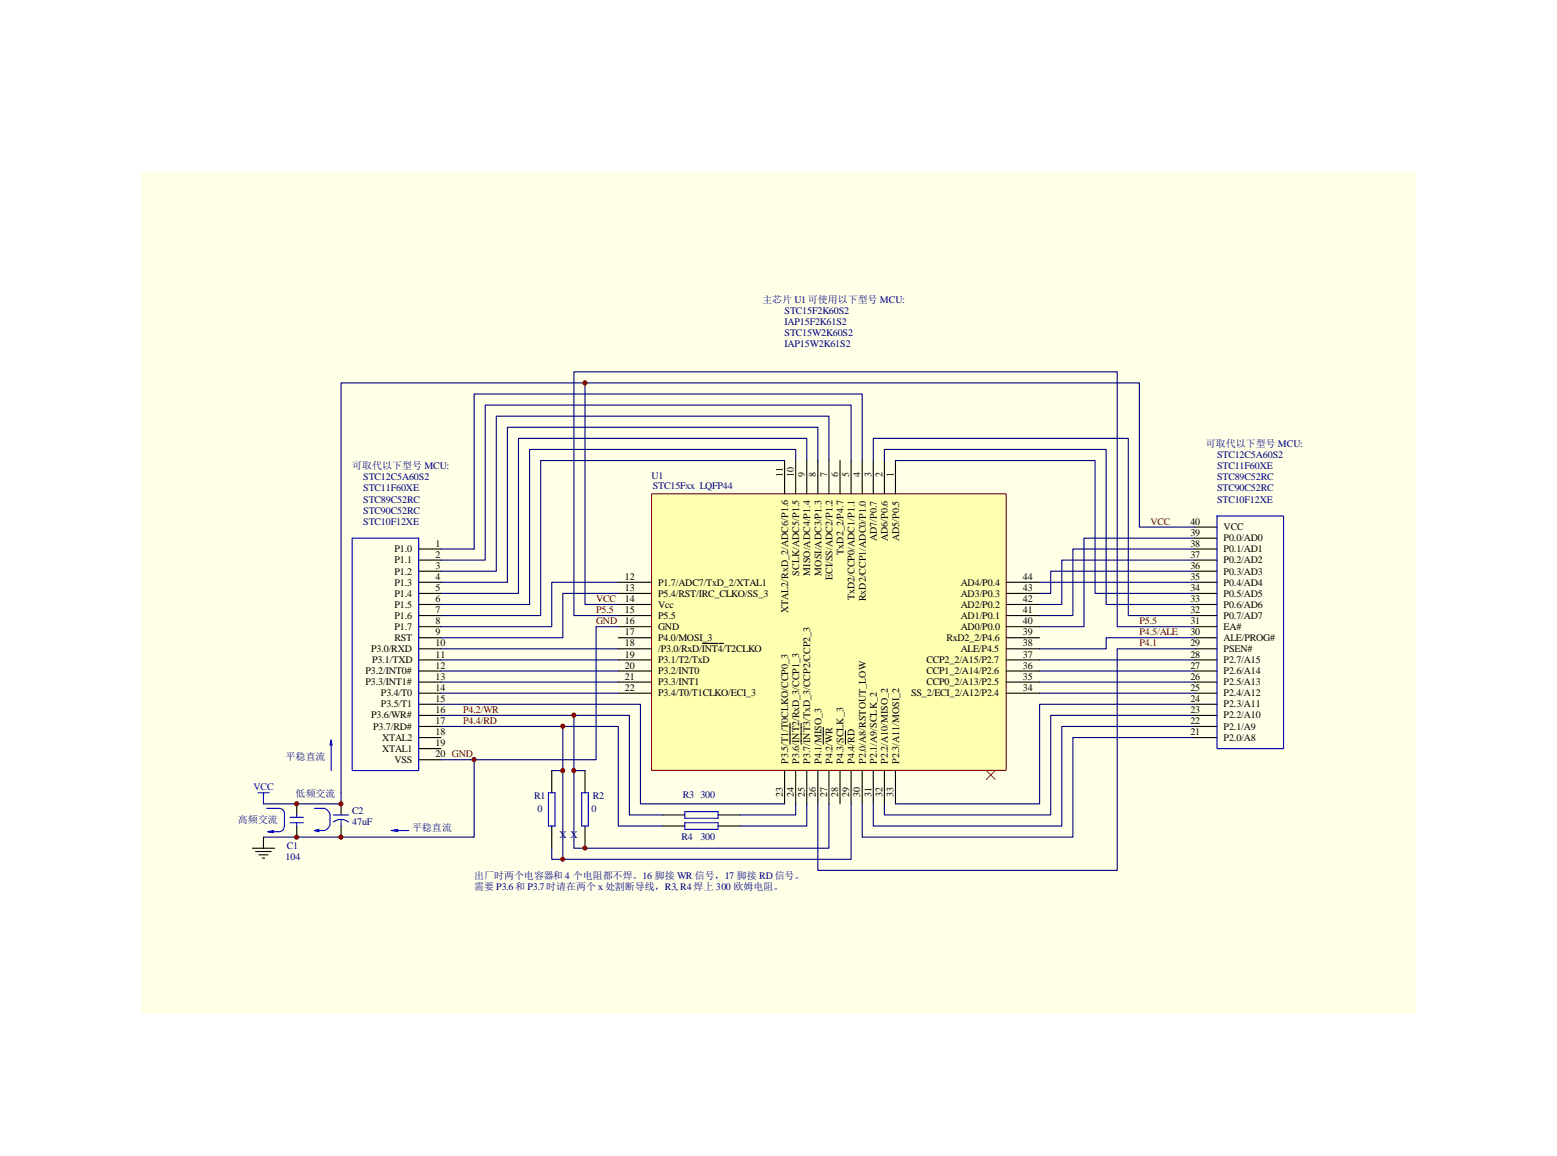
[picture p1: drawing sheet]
<svg xmlns="http://www.w3.org/2000/svg" width="279mm" height="207mm" viewBox="0 0 279 207" stroke-linecap="round" stroke-linejoin="round" font-family="sans-serif">
<path d="M25.4 30.9h228.8v151h-228.8z" fill="#ffffe8"/>
<path d="M117 88.6h63.5v49.6h-63.5z" fill="#ffffb0"/>
<path d="M116.9 88.6h63.6v49.6h-63.6z" fill="none" stroke="#800000" stroke-width=".18"/>
<g fill="none" stroke="#000" stroke-width=".2">
<path d="M75.1 98.5h4M140.8 82.6v6M142.8 82.6v6M144.8 82.6v6M146.8 82.6v6M148.8 82.6v6M150.7 82.6v6M152.7 82.6v6M154.7 82.6v6M156.7 82.6v6M158.7 82.6v6M160.7 82.6v6"/>
<path d="M214.4 98.5h4M214.4 96.6h4M214.4 94.6h4M75.1 114.4h4M75.1 104.5h4M75.1 112.4h4M75.1 110.4h4M75.1 108.5h4M75.1 106.5h4M75.1 116.4h4M75.1 118.4h4M75.1 100.5h4"/>
<path d="M75.1 102.5h4M110.9 114.4h6M110.9 104.5h6M110.9 112.4h6M110.9 110.4h6M110.9 108.5h6M110.9 106.5h6M110.9 116.4h6M110.9 118.4h6M126.1 115.4h2.8M129.1 115.4h.7M180.6 114.4h6"/>
<path d="M180.6 104.5h6M180.6 112.4h6M180.6 110.4h6M180.6 108.5h6M180.6 106.5h6M180.6 116.4h6M180.6 118.4h6M214.4 114.4h4M214.4 104.5h4M214.4 112.4h4M214.4 110.4h4M214.4 108.5h4"/>
<path d="M214.4 106.5h4M214.4 116.4h4M214.4 118.4h4M214.4 100.5h4M214.4 102.5h4M75.1 120.4h4M75.1 122.4h4M75.1 124.4h4M75.1 126.4h4M75.1 128.3h4M75.1 130.3h4M75.1 132.3h4"/>
<path d="M75.1 134.3h4M75.1 136.3h4M99 138.3v3.9M105 138.3v3.9M110.9 120.4h6M110.9 122.4h6M110.9 124.4h6M140.8 138.3v5.9M141.8 129.7v3.8M142.8 138.3v5.9M143.8 129.7v3.8M144.8 138.3v5.9"/>
<path d="M146.8 138.3v5.9M147.7 130.5v3M148.8 138.3v5.9M150.7 138.3v5.9M151.7 131.1v2.4M152.7 138.3v5.9M154.7 138.3v5.9M156.7 138.3v5.9M158.7 138.3v5.9M160.7 138.3v5.9M180.6 120.4h6M180.6 122.4h6"/>
<path d="M180.6 124.4h6M214.4 120.4h4M214.4 122.4h4M214.4 124.4h4M214.4 126.4h4M214.4 128.3h4M214.4 130.3h4M214.4 132.3h4M45.3 152.2h4M45.9 152.8h2.8M46.5 153.4h1.6M47.1 154h.4"/>
<path d="M47.3 150.2v2M53.2 144.2v2M53.2 148.2v2M61.2 144.2v2M61.2 148.2v2M99 148.2v4M105 148.2v4M118.9 146.2h4M118.9 148.2h4M128.9 146.2h3.9M128.9 148.2h3.9"/>
</g>
<path d="M177 138.3l1.6 1.6M178.6 138.3l-1.6 1.6" fill="none" stroke="#f00" stroke-width=".18"/>
<g fill="none" stroke="#000080" stroke-width=".2">
<path d="M105 68.7h-43.8v75.5h-13.9M140.8 82.6h-43.8v27.8h-17.9M142.8 82.6v-2h-47.8v27.9h-15.9M144.8 82.6v-4h-51.8v27.9h-13.9M146.8 82.6v-5.9h-55.7v27.8h-12M148.8 82.6v-7.9h-59.7v27.8h-10M152.7 82.6v-9.9h-65.6v27.8h-8M154.7 82.6v-11.9h-69.6v27.8h-6M156.7 82.6v-4h45.8v31.8h11.9M158.7 82.6v-2h39.8v27.9h15.9M160.7 82.6h35.8v23.9h17.9M214.4 98.5h-21.9v11.9h-5.9"/>
<path d="M214.4 96.6h-19.9v15.8h-7.9M214.4 94.6h-9.9v-25.9h-99.5v39.8h5.9M79.1 116.4h31.8M79.1 118.4h31.8M110.9 112.4h-3.9v23.9h-21.9M110.9 106.5h-9.9v7.9h-21.9M110.9 104.5h-11.9v7.9h-19.9M110.9 110.4h-7.9v-43.7h97.5v45.7h13.9M186.6 118.4h27.8M186.6 104.5h27.8M214.4 102.5h-25.9v4h-1.9M214.4 100.5h-23.9v8h-3.9"/>
<path d="M214.4 114.4h-15.9v2h-11.9M214.4 116.4h-13.9v39.8h-53.7v-12M79.1 126.4h35.8v17.8h25.9M79.1 130.3h31.8v17.9h8M79.1 120.4h31.8M79.1 122.4h31.8M79.1 124.4h31.8M79.1 128.3h33.8v17.9h6M79.1 136.3h6M85.1 136.3v13.9h-37.8M99 138.3h2M101 130.3v23.9h51.7v-10"/>
<path d="M103 128.3v23.9h45.8v-8M103 138.3h2M186.6 120.4h27.8M186.6 122.4h27.8M186.6 124.4h27.8M214.4 126.4h-27.8v17.8h-25.9M214.4 128.3h-25.9v17.9h-29.8v-2M214.4 130.3h-23.9v17.9h-33.8v-4M214.4 132.3h-21.9v17.9h-37.8v-6M99 152.2v2h2M142.8 144.2v2h-10M144.8 144.2v4h-12"/>
</g>
<g fill="none" stroke="#00f" stroke-width=".2">
<path d="M63.2 96.6h11.9v41.7h-11.9zM218.4 92.6h11.9v41.7h-11.9zM59.4 132.7l-.2 1h.4l-.2-.8M59.4 133.1v5.2M46.3 142.2h2M47.3 142.2v2M47.9 145h2.4l.6 .4 .1 .4v2.4l-.1 .6-.6 .4h-2.2l1-.2v.4l-1-.2M52.1 147.6h2.3M52.1 146.6h2.3M53.2 146.2v.4M53.2 147.6v.6M56.4 145h1.8l.8 .6 .2 .4v2a1.66 1.66 0 0 1-1 1h-1.8l.8-.2v.4l-.8-.2"/>
<path d="M59.8 146.2h2.8M61.2 147l.7 .1 .6 .4M61.2 147l-.7 .1-.7 .4M61.2 147v1.2M70.4 149l1 .2v-.4l-1.2 .2h3.2M98.4 142.2h1.2v6h-1.2zM104.4 142.2h1.2v6h-1.2zM122.9 145.6h6v1.2h-6zM122.9 147.6h6v1.2h-6z"/>
</g>
<g fill="#800000" stroke="#800000" stroke-width=".18">
<circle cx="105" cy="152.2" r=".36"/>
<circle cx="103" cy="128.3" r=".37"/>
<circle cx="101" cy="154.1" r=".36"/>
<circle cx="101" cy="130.3" r=".37"/>
<circle cx="103" cy="138.3" r=".37"/>
<circle cx="101" cy="138.3" r=".37"/>
<circle cx="53.2" cy="144.2" r=".37"/>
<circle cx="53.2" cy="150.2" r=".37"/>
<circle cx="61.2" cy="144.2" r=".37"/>
<circle cx="61.2" cy="150.2" r=".37"/>
<circle cx="104.9" cy="68.7" r=".37"/>
<circle cx="85.1" cy="136.3" r=".37"/>
</g>
<g font-size="1.8" fill="#000080">
<text x="136.8" y="54.4">主芯片 U1 可使用以下型号 MCU:</text>
<text x="140.8" y="56.4">STC15F2K60S2</text>
<text x="140.8" y="58.4">IAP15F2K61S2</text>
<text x="140.8" y="60.4">STC15W2K60S2</text>
<text x="140.8" y="62.3">IAP15W2K61S2</text>
<text x="216.4" y="80.2">可取代以下型号 MCU:</text>
<text x="218.4" y="82.2">STC12C5A60S2</text>
<text x="63.2" y="84.2">可取代以下型号 MCU:</text>
<text x="65.2" y="86.2">STC12C5A60S2</text>
<text x="65.2" y="88.2">STC11F60XE</text>
<text x="116.9" y="86">U1</text>
<text x="117.1" y="87.7">STC15Fxx LQFP44</text>
<text x="218.4" y="84.2">STC11F60XE</text>
<text x="218.4" y="86.2">STC89C52RC</text>
<text x="218.4" y="88.2">STC90C52RC</text>
<text x="65.2" y="90.2">STC89C52RC</text>
<text x="65.2" y="94.1">STC10F12XE</text>
<text x="65.2" y="92.2">STC90C52RC</text>
<text x="218.4" y="90.2">STC10F12XE</text>
<text x="51.3" y="136.3">平稳直流</text>
<text x="53" y="143">低频交流</text>
<text x="95.8" y="143.4">R1</text>
<text x="106.4" y="143.4">R2</text>
<text x="122.5" y="143.2">R3</text>
<text x="125.7" y="143.2">300</text>
<text x="42.7" y="147.6">高频交流</text>
<text x="63.2" y="146">C2</text>
<text x="63.2" y="148">47uF</text>
<text x="73.9" y="149.2">平稳直流</text>
<text x="96.4" y="145.6">0</text>
<text x="106.2" y="145.6">0</text>
<text x="51.3" y="154.3">104</text>
<text x="51.5" y="152.4">C1</text>
<text x="100.4" y="150.4">X X</text>
<text x="122.3" y="150.8">R4</text>
<text x="125.7" y="150.8">300</text>
<text x="85.1" y="157.7">出厂时两个电容器和 4 个电阻都不焊。16 脚接 WR 信号，17 脚接 RD 信号。</text>
<text x="85.1" y="159.7">需要 P3.6和 P3.7时请在两个 x 处割断导线，R3, R4焊上 300 欧姆电阻。</text>
</g>
<g font-size="1.8">
<text x="140.5" y="85.6" transform="rotate(-90 140.5 85.6)">11</text>
<text x="142.4" y="85.6" transform="rotate(-90 142.4 85.6)">10</text>
<text x="144.4" y="85.6" transform="rotate(-90 144.4 85.6)">9</text>
<text x="146.4" y="85.6" transform="rotate(-90 146.4 85.6)">8</text>
<text x="148.4" y="85.6" transform="rotate(-90 148.4 85.6)">7</text>
<text x="150.4" y="85.6" transform="rotate(-90 150.4 85.6)">6</text>
<text x="152.4" y="85.6" transform="rotate(-90 152.4 85.6)">5</text>
<text x="154.4" y="85.6" transform="rotate(-90 154.4 85.6)">4</text>
<text x="156.4" y="85.6" transform="rotate(-90 156.4 85.6)">3</text>
<text x="158.4" y="85.6" transform="rotate(-90 158.4 85.6)">2</text>
<text x="160.4" y="85.6" transform="rotate(-90 160.4 85.6)">1</text>
<text x="213.6" y="94.1">40</text>
<text x="219.6" y="95.1">VCC</text>
<text x="70.8" y="99.1">P1.0</text>
<text x="70.8" y="101.1">P1.1</text>
<text x="78.1" y="98.1">1</text>
<text x="78.1" y="100.1">2</text>
<text x="151.4" y="99.5" transform="rotate(-90 151.4 99.5)">TxD2_2/P4.7</text>
<text x="157.3" y="97.1" transform="rotate(-90 157.3 97.1)">AD7/P0.7</text>
<text x="159.3" y="97.1" transform="rotate(-90 159.3 97.1)">AD6/P0.6</text>
<text x="161.3" y="97.1" transform="rotate(-90 161.3 97.1)">AD5/P0.5</text>
<text x="213.6" y="100.1">37</text>
<text x="213.6" y="98.1">38</text>
<text x="213.6" y="96.1">39</text>
<text x="219.6" y="101.1">P0.2/AD2</text>
<text x="219.6" y="99.1">P0.1/AD1</text>
<text x="219.6" y="97.1">P0.0/AD0</text>
<text x="70.8" y="103.1">P1.2</text>
<text x="70.8" y="105.1">P1.3</text>
<text x="70.8" y="107.1">P1.4</text>
<text x="78.1" y="102.1">3</text>
<text x="78.1" y="104">4</text>
<text x="78.1" y="106">5</text>
<text x="112.1" y="104">12</text>
<text x="112.1" y="106">13</text>
<text x="118.1" y="105.1">P1.7/ADC7/TxD_2/XTAL1</text>
<text x="118.1" y="107.1">P5.4/RST/IRC_CLKO/SS_3</text>
<text x="143.4" y="103.3" transform="rotate(-90 143.4 103.3)">SCLK/ADC5/P1.5</text>
<text x="145.4" y="103.3" transform="rotate(-90 145.4 103.3)">MISO/ADC4/P1.4</text>
<text x="147.4" y="103.3" transform="rotate(-90 147.4 103.3)">MOSI/ADC3/P1.3</text>
<text x="149.4" y="104.1" transform="rotate(-90 149.4 104.1)">ECI/SS/ADC2/P1.2</text>
<text x="153.4" y="107.6" transform="rotate(-90 153.4 107.6)">TxD2/CCP0/ADC1/P1.1</text>
<text x="155.4" y="107.9" transform="rotate(-90 155.4 107.9)">RxD2/CCP1/ADC0/P1.0</text>
<text x="172.4" y="107.1">AD3/P0.3</text>
<text x="172.4" y="105.1">AD4/P0.4</text>
<text x="183.5" y="106">43</text>
<text x="183.5" y="104">44</text>
<text x="213.6" y="106">34</text>
<text x="213.6" y="104">35</text>
<text x="213.6" y="102.1">36</text>
<text x="219.6" y="107.1">P0.5/AD5</text>
<text x="219.6" y="105.1">P0.4/AD4</text>
<text x="219.6" y="103.1">P0.3/AD3</text>
<text x="70.8" y="109">P1.5</text>
<text x="70.8" y="111">P1.6</text>
<text x="70.8" y="113">P1.7</text>
<text x="78.1" y="108">6</text>
<text x="78.1" y="110">7</text>
<text x="78.1" y="112">8</text>
<text x="78.1" y="114">9</text>
<text x="112.1" y="114">17</text>
<text x="112.1" y="108">14</text>
<text x="112.1" y="110">15</text>
<text x="112.1" y="112">16</text>
<text x="118.1" y="109">Vcc</text>
<text x="118.1" y="111">P5.5</text>
<text x="118.1" y="113">GND</text>
<text x="141.4" y="110.1" transform="rotate(-90 141.4 110.1)">XTAL2/RxD_2/ADC6/P1.6</text>
<text x="172.4" y="113">AD0/P0.0</text>
<text x="172.4" y="111">AD1/P0.1</text>
<text x="172.4" y="109">AD2/P0.2</text>
<text x="183.5" y="112">40</text>
<text x="183.5" y="110">41</text>
<text x="183.5" y="108">42</text>
<text x="183.5" y="114">39</text>
<text x="213.6" y="114">30</text>
<text x="213.6" y="112">31</text>
<text x="213.6" y="110">32</text>
<text x="213.6" y="108">33</text>
<text x="219.6" y="113">EA#</text>
<text x="219.6" y="111">P0.7/AD7</text>
<text x="219.6" y="109">P0.6/AD6</text>
<text x="66.6" y="117">P3.0/RXD</text>
<text x="66.8" y="119">P3.1/TXD</text>
<text x="70.8" y="115">RST</text>
<text x="78.1" y="116">10</text>
<text x="78.1" y="118">11</text>
<text x="78.1" y="120">12</text>
<text x="112.1" y="116">18</text>
<text x="112.1" y="118">19</text>
<text x="112.1" y="120">20</text>
<text x="118.1" y="115">P4.0/MOSI_3</text>
<text x="118.1" y="117">/P3.0/RxD/INT4/T2CLKO</text>
<text x="118.1" y="119">P3.1/T2/TxD</text>
<text x="166.2" y="119">CCP2_2/A15/P2.7</text>
<text x="169.8" y="115">RxD2_2/P4.6</text>
<text x="172.4" y="117">ALE/P4.5</text>
<text x="183.5" y="120">36</text>
<text x="183.5" y="118">37</text>
<text x="183.5" y="116">38</text>
<text x="213.6" y="120">27</text>
<text x="213.6" y="118">28</text>
<text x="213.6" y="116">29</text>
<text x="219.6" y="119">P2.7/A15</text>
<text x="219.6" y="117">PSEN#</text>
<text x="219.6" y="115">ALE/PROG#</text>
<text x="65.6" y="120.9">P3.2/INT0#</text>
<text x="65.6" y="122.9">P3.3/INT1#</text>
<text x="68.4" y="124.9">P3.4/T0</text>
<text x="78.1" y="122">13</text>
<text x="78.1" y="123.9">14</text>
<text x="78.1" y="125.9">15</text>
<text x="112.1" y="122">21</text>
<text x="112.1" y="123.9">22</text>
<text x="118.1" y="120.9">P3.2/INT0</text>
<text x="118.1" y="122.9">P3.3/INT1</text>
<text x="118.1" y="124.9">P3.4/T0/T1CLKO/ECI_3</text>
<text x="163.5" y="124.9">SS_2/ECI_2/A12/P2.4</text>
<text x="166.2" y="122.9">CCP0_2/A13/P2.5</text>
<text x="166.2" y="120.9">CCP1_2/A14/P2.6</text>
<text x="183.5" y="123.9">34</text>
<text x="183.5" y="122">35</text>
<text x="213.6" y="125.9">24</text>
<text x="213.6" y="123.9">25</text>
<text x="213.6" y="122">26</text>
<text x="219.6" y="124.9">P2.4/A12</text>
<text x="219.6" y="122.9">P2.5/A13</text>
<text x="219.6" y="120.9">P2.6/A14</text>
<text x="66.6" y="128.9">P3.6/WR#</text>
<text x="67" y="130.9">P3.7/RD#</text>
<text x="68.4" y="126.9">P3.5/T1</text>
<text x="78.1" y="127.9">16</text>
<text x="78.1" y="129.9">17</text>
<text x="78.1" y="131.9">18</text>
<text x="213.6" y="131.9">21</text>
<text x="213.6" y="129.9">22</text>
<text x="213.6" y="127.9">23</text>
<text x="219.6" y="130.9">P2.1/A9</text>
<text x="219.6" y="128.9">P2.2/A10</text>
<text x="219.6" y="126.9">P2.3/A11</text>
<text x="68.6" y="132.9">XTAL2</text>
<text x="68.6" y="134.9">XTAL1</text>
<text x="70.8" y="136.9">VSS</text>
<text x="78.1" y="133.9">19</text>
<text x="78.1" y="135.9">20 GND</text>
<text x="141.4" y="137.1" transform="rotate(-90 141.4 137.1)">P3.5/T1/T0CLKO/CCP0_3</text>
<text x="143.4" y="137.1" transform="rotate(-90 143.4 137.1)">P3.6/INT2/RxD_3/CCP1_3</text>
<text x="145.4" y="137.1" transform="rotate(-90 145.4 137.1)">P3.7/INT3/TxD_3/CCP2/CCP2_3</text>
<text x="147.4" y="137.1" transform="rotate(-90 147.4 137.1)">P4.1/MISO_3</text>
<text x="149.4" y="137.1" transform="rotate(-90 149.4 137.1)">P4.2/WR</text>
<text x="151.4" y="137.1" transform="rotate(-90 151.4 137.1)">P4.3/SCLK_3</text>
<text x="153.4" y="137.1" transform="rotate(-90 153.4 137.1)">P4.4/RD</text>
<text x="155.4" y="137.1" transform="rotate(-90 155.4 137.1)">P2.0/A8/RSTOUT_LOW</text>
<text x="157.3" y="137.1" transform="rotate(-90 157.3 137.1)">P2.1/A9/SCLK_2</text>
<text x="159.3" y="137.1" transform="rotate(-90 159.3 137.1)">P2.2/A10/MISO_2</text>
<text x="161.3" y="137.1" transform="rotate(-90 161.3 137.1)">P2.3/A11/MOSI_2</text>
<text x="219.6" y="132.9">P2.0/A8</text>
<text x="140.5" y="143" transform="rotate(-90 140.5 143)">23</text>
<text x="142.4" y="143" transform="rotate(-90 142.4 143)">24</text>
<text x="144.4" y="143" transform="rotate(-90 144.4 143)">25</text>
<text x="146.4" y="143" transform="rotate(-90 146.4 143)">26</text>
<text x="148.4" y="143" transform="rotate(-90 148.4 143)">27</text>
<text x="150.4" y="143" transform="rotate(-90 150.4 143)">28</text>
<text x="152.4" y="143" transform="rotate(-90 152.4 143)">29</text>
<text x="154.4" y="143" transform="rotate(-90 154.4 143)">30</text>
<text x="156.4" y="143" transform="rotate(-90 156.4 143)">31</text>
<text x="158.4" y="143" transform="rotate(-90 158.4 143)">32</text>
<text x="160.4" y="143" transform="rotate(-90 160.4 143)">33</text>
</g>
<g font-size="1.8" fill="#800000">
<text x="206.5" y="94.1">VCC</text>
<text x="107" y="108">VCC</text>
<text x="107" y="110">P5.5</text>
<text x="107" y="112">GND</text>
<text x="204.5" y="114">P4.5/ALE</text>
<text x="204.5" y="112">P5.5</text>
<text x="204.5" y="116">P4.1</text>
<text x="83.1" y="127.9">P4.2/WR</text>
<text x="83.1" y="129.9">P4.4/RD</text>
</g>
<text font-size="1.8" fill="#00f" x="45.5" y="141.8">VCC</text>
</svg>
